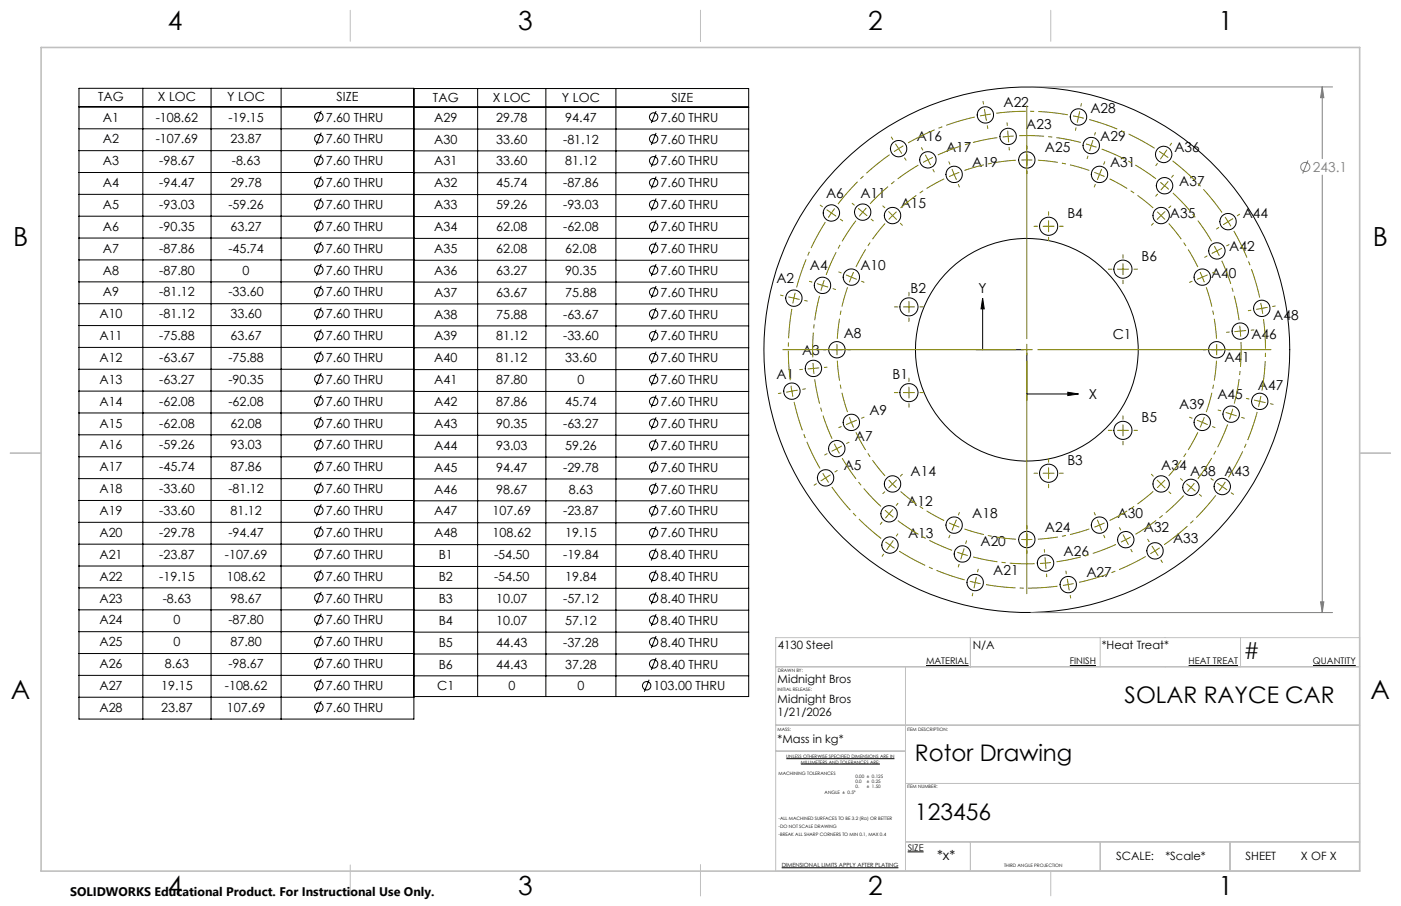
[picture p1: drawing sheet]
<svg xmlns="http://www.w3.org/2000/svg" width="432mm" height="279mm" viewBox="0 0 432 279" stroke-linecap="round" stroke-linejoin="round" font-family="sans-serif">
<g fill="none" stroke="#000" stroke-width=".31">
<path d="M24.3 27.2h103.3v194.6h-103.3zM24.3 32.9h103.3M24.3 39.7l206.5 .1M44 27.2v194.6M65.1 27.2v194.6M86.6 27.2v194.6M99 34.2l-1.5 3.7M127.6 27.3h103.2v187.5h-103.2M127.6 33h103.2M147.2 27.3v187.5M168.2 27.3v187.5M189.8 27.3v187.5"/>
<path d="M202.2 34.3l-1.5 3.6M24.3 46.5h103.3M24.3 53.2h103.3M24.3 59.9h103.3M99 40.9l-1.5 3.7M99 47.7l-1.5 3.7M99 54.4l-1.5 3.7M127.6 46.5h103.2M127.6 53.3h103.2M202.2 41l-1.5 3.7M202.2 47.7l-1.5 3.7M202.2 54.5l-1.5 3.7"/>
<path d="M24.3 66.7h103.3M24.3 73.4h103.3M99 61.1l-1.5 3.7M99 67.9l-1.5 3.7M99 74.6l-1.5 3.7M127.6 60h103.2M127.6 66.8h103.2M127.6 73.5h103.2M202.2 61.2l-1.5 3.7M202.2 68l-1.5 3.7M202.2 74.7l-1.5 3.7M24.3 80.2h103.3"/>
<path d="M24.3 86.9h103.3M24.3 93.7h206.5M99 81.4l-1.5 3.7M99 88.1l-1.5 3.7M99 94.9l-1.5 3.7M127.6 80.3h103.2M127.6 87h103.2M202.2 81.5l-1.5 3.7M202.2 88.2l-1.5 3.7M202.2 95l-1.5 3.6M302.9 91.9l.5 3.3h-1zM302.9 95.2v12.6"/>
<path d="M24.3 100.4h103.3M24.3 107.1h103.3M24.3 113.9h103.3M99 101.6l-1.5 3.7M99 108.3l-1.5 3.7M99 115.1l-1.5 3.7M127.6 100.5h103.2M127.6 107.2h103.2M127.6 114h103.2M202.2 101.7l-1.5 3.7M202.2 108.4l-1.5 3.7M202.2 115.2l-1.5 3.7"/>
<path d="M300.8 107.8h14.7M316.5 108.9v14.6M24.3 120.6h103.3M24.3 127.4h103.3M24.3 134.1h103.3M99 121.8l-1.5 3.7M99 128.6l-1.5 3.7M99 135.3l-1.5 3.7M127.6 120.7h103.2M127.6 127.5h103.2M127.6 134.2h103.2M202.2 121.9l-1.5 3.7"/>
<path d="M202.2 128.7l-1.5 3.7M202.2 135.4l-1.5 3.7M316.5 121.5h12.6M329.1 121l3.3 .5-3.3 .5zM24.3 140.9h103.3M24.3 147.6h103.3M24.3 154.3h103.3M99 142.1l-1.5 3.7M99 148.8l-1.5 3.7M99 155.5l-1.5 3.7M127.6 141h103.2M127.6 147.7h103.2"/>
<path d="M127.6 154.4h103.2M202.2 142.2l-1.5 3.7M202.2 148.9l-1.5 3.7M202.2 155.7l-1.5 3.6M24.3 161.1h103.3M24.3 167.8h103.3M24.3 174.6h103.3M99 162.3l-1.5 3.7M99 169l-1.5 3.7M99 175.8l-1.5 3.7M127.6 161.2h103.2M127.6 168h103.2"/>
<path d="M127.6 174.7h103.2M202.2 162.4l-1.5 3.7M202.2 169.2l-1.5 3.7M202.2 175.9l-1.5 3.7M24.3 181.3h103.3M24.3 188.1h103.3M24.3 194.8h103.3M99 182.5l-1.5 3.7M99 189.3l-1.5 3.7M99 196l-1.5 3.7M127.6 181.4h103.2M127.6 188.2h103.2"/>
<path d="M127.6 194.9h103.2M202.2 182.6l-1.5 3.7M202.2 189.4l-1.5 3.7M202.2 196.1l-1.5 3.7M24.3 201.5h103.3M24.3 208.3h103.3M24.3 215h103.3M99 202.7l-1.5 3.7M99 209.5l-1.5 3.7M99 216.2l-1.5 3.7M127.6 201.7h103.2M127.6 208.4h103.2"/>
<path d="M200.1 209.6l-1.5 3.7M202.2 202.9l-1.5 3.7M285.4 205.2h13.1M329.7 205.2h8.1M366.3 205.2h15.3M404.7 205.2h13.2M242.3 234h33.4M246.8 235.6h24.4M240.9 267.6h36M279.8 262.7h4.9"/>
<circle cx="98.3" cy="36" r="1.29"/>
<circle cx="201.5" cy="36.1" r="1.29"/>
<circle cx="303.7" cy="35.4" r="2.54"/>
<circle cx="332.4" cy="36.1" r="2.54"/>
<circle cx="98.3" cy="56.2" r="1.29"/>
<circle cx="98.3" cy="49.5" r="1.29"/>
<circle cx="98.3" cy="42.8" r="1.29"/>
<circle cx="201.4" cy="56.3" r="1.3"/>
<circle cx="201.5" cy="42.8" r="1.29"/>
<circle cx="201.5" cy="49.6" r="1.29"/>
<circle cx="277" cy="45.9" r="2.54"/>
<circle cx="286" cy="49.3" r="2.54"/>
<circle cx="294.1" cy="53.8" r="2.54"/>
<circle cx="310.7" cy="42.1" r="2.54"/>
<circle cx="316.5" cy="49.3" r="2.55"/>
<circle cx="336.3" cy="44.9" r="2.55"/>
<circle cx="338.9" cy="53.8" r="2.54"/>
<circle cx="358.7" cy="47.6" r="2.52"/>
<circle cx="358.9" cy="57.3" r="2.54"/>
<circle cx="98.3" cy="63" r="1.3"/>
<circle cx="98.3" cy="69.7" r="1.3"/>
<circle cx="98.3" cy="76.5" r="1.29"/>
<circle cx="201.5" cy="69.8" r="1.29"/>
<circle cx="201.5" cy="63.1" r="1.29"/>
<circle cx="201.5" cy="76.6" r="1.29"/>
<circle cx="256.2" cy="65.7" r="2.52"/>
<circle cx="265.9" cy="65.4" r="2.55"/>
<circle cx="275.1" cy="66.5" r="2.54"/>
<circle cx="323.2" cy="69.8" r="2.8"/>
<circle cx="357.9" cy="66.5" r="2.53"/>
<circle cx="375.1" cy="77.4" r="2.53"/>
<circle cx="378.5" cy="68.4" r="2.54"/>
<circle cx="98.3" cy="83.2" r="1.29"/>
<circle cx="98.3" cy="96.7" r="1.29"/>
<circle cx="98.3" cy="90" r="1.29"/>
<circle cx="201.4" cy="83.3" r="1.3"/>
<circle cx="201.5" cy="96.8" r="1.29"/>
<circle cx="201.5" cy="90.1" r="1.29"/>
<circle cx="244.7" cy="91.9" r="2.55"/>
<circle cx="253.5" cy="88" r="2.54"/>
<circle cx="262.4" cy="85.5" r="2.54"/>
<circle cx="280.2" cy="94.6" r="2.8"/>
<circle cx="346.1" cy="83" r="2.8"/>
<circle cx="370.6" cy="85.5" r="2.54"/>
<circle cx="388.9" cy="95.1" r="2.53"/>
<circle cx="98.3" cy="116.9" r="1.3"/>
<circle cx="98.3" cy="103.4" r="1.29"/>
<circle cx="98.3" cy="110.2" r="1.29"/>
<circle cx="201.4" cy="117" r="1.3"/>
<circle cx="201.5" cy="110.3" r="1.29"/>
<circle cx="201.5" cy="103.5" r="1.29"/>
<circle cx="250.7" cy="113.6" r="2.52"/>
<circle cx="257.9" cy="107.9" r="2.53"/>
<circle cx="316.5" cy="107.9" r="34.3"/>
<circle cx="316.5" cy="107.9" r="81"/>
<circle cx="375" cy="107.9" r="2.52"/>
<circle cx="382.3" cy="102.1" r="2.54"/>
<circle cx="98.3" cy="123.7" r="1.29"/>
<circle cx="98.3" cy="130.4" r="1.29"/>
<circle cx="98.3" cy="137.2" r="1.29"/>
<circle cx="201.5" cy="137.3" r="1.29"/>
<circle cx="201.5" cy="123.8" r="1.29"/>
<circle cx="201.5" cy="130.5" r="1.29"/>
<circle cx="244.1" cy="120.6" r="2.53"/>
<circle cx="257.9" cy="138.4" r="2.53"/>
<circle cx="262.4" cy="130.3" r="2.55"/>
<circle cx="280.2" cy="121.1" r="2.8"/>
<circle cx="346.1" cy="132.7" r="2.8"/>
<circle cx="370.6" cy="130.3" r="2.55"/>
<circle cx="379.5" cy="127.7" r="2.55"/>
<circle cx="388.3" cy="123.8" r="2.54"/>
<circle cx="98.3" cy="157.4" r="1.29"/>
<circle cx="98.3" cy="150.6" r="1.29"/>
<circle cx="98.3" cy="143.9" r="1.29"/>
<circle cx="201.4" cy="144" r="1.3"/>
<circle cx="201.5" cy="157.5" r="1.29"/>
<circle cx="201.5" cy="150.8" r="1.29"/>
<circle cx="254.5" cy="147.4" r="2.55"/>
<circle cx="274" cy="158.4" r="2.55"/>
<circle cx="275.1" cy="149.3" r="2.53"/>
<circle cx="323.2" cy="145.9" r="2.8"/>
<circle cx="357.9" cy="149.3" r="2.52"/>
<circle cx="367.1" cy="150.3" r="2.54"/>
<circle cx="376.7" cy="150" r="2.52"/>
<circle cx="98.3" cy="164.1" r="1.3"/>
<circle cx="98.3" cy="170.9" r="1.29"/>
<circle cx="98.3" cy="177.6" r="1.29"/>
<circle cx="201.4" cy="177.7" r="1.3"/>
<circle cx="201.5" cy="164.3" r="1.29"/>
<circle cx="201.5" cy="171" r="1.29"/>
<circle cx="274.3" cy="168.1" r="2.52"/>
<circle cx="294.1" cy="161.9" r="2.55"/>
<circle cx="296.6" cy="170.8" r="2.54"/>
<circle cx="300.6" cy="179.7" r="2.54"/>
<circle cx="316.5" cy="166.4" r="2.54"/>
<circle cx="322.2" cy="173.6" r="2.55"/>
<circle cx="338.9" cy="161.9" r="2.55"/>
<circle cx="347" cy="166.4" r="2.52"/>
<circle cx="356" cy="169.9" r="2.55"/>
<circle cx="98.3" cy="184.4" r="1.29"/>
<circle cx="98.3" cy="191.1" r="1.29"/>
<circle cx="98.3" cy="197.8" r="1.29"/>
<circle cx="201.5" cy="191.2" r="1.29"/>
<circle cx="201.5" cy="184.5" r="1.29"/>
<circle cx="201.5" cy="198" r="1.29"/>
<circle cx="329.3" cy="180.3" r="2.55"/>
<circle cx="98.3" cy="218.1" r="1.3"/>
<circle cx="98.3" cy="211.3" r="1.3"/>
<circle cx="98.3" cy="204.6" r="1.29"/>
<circle cx="199.3" cy="211.5" r="1.3"/>
<circle cx="201.5" cy="204.7" r="1.29"/>
</g>
<g fill="none" stroke="#808080" stroke-width=".31">
<path d="M317.7 26.8h93M407.5 26.8l.5 3.3h-1zM407.5 26.8v22.1M403.1 49.5l-1.6 4M407.5 54v134.9M317.7 188.9h93M407 185.6h1l-.5 3.3z"/>
<circle cx="402.3" cy="51.5" r="1.41"/>
</g>
<g fill="none" stroke="#808000" stroke-width=".31" stroke-dasharray="15.2 1.3 1.3 1.3" stroke-dashoffset="9" stroke-linecap="butt">
<path d="M291 55.2l-7 4-6.4 4.9M313.1 49.4l-8 1-7.8 2.2M335.7 52.6l-7.8-2.2-8-1M272.8 68.9l-5 6.4-4 7.1M355.4 64.1l-6.4-4.9-7-4M261.2 88.6l-2.1 7.8-1 8.1M369.2 82.4l-4-7.1-5-6.4M258.1 111.2l1 8.1 2.1 7.8M374.9 104.5l-1-8.1-2.1-7.8M263.8 133.3l4 7.1 5 6.4M371.8 127.1l2.1-7.8 1-8.1M277.6 151.6l6.4 4.9 7 4"/>
<path d="M360.2 146.8l5-6.4 4-7.1M297.3 163.1l7.8 2.2 8 1M319.9 166.3l8-1 7.8-2.2M342 160.5l7-4 6.4-4.9"/>
</g>
<g fill="none" stroke="#808000" stroke-width=".31" stroke-dasharray="15.2 1.3 1.3 1.3" stroke-dashoffset="7.6" stroke-linecap="butt">
<path d="M283 50.9a66 66 0 0 0-14.8 12M307.4 42.4a66 66 0 0 0-18.3 5.4M333.1 43.9a66 66 0 0 0-19-2M356.3 55.2a66 66 0 0 0-16.7-9.2M263.8 68a66 66 0 0 0-9.2 16.8M373.4 74.4a66 66 0 0 0-11.9-14.9M252.6 91.2a66 66 0 0 0-2.1 19M381.9 98.7a66 66 0 0 0-5.3-18.3M251.1 117a66 66 0 0 0 5.3 18.3M380.4 124.4a66 66 0 0 0 2.1-18.9M259.6 141.3a66 66 0 0 0 11.9 14.9M369.2 147.6a66 66 0 0 0 9.2-16.7"/>
<path d="M276.7 160.5a66 66 0 0 0 16.7 9.2M299.9 171.8a66 66 0 0 0 19 2M325.6 173.2a66 66 0 0 0 18.3-5.3M350 164.8a66 66 0 0 0 14.8-12"/>
</g>
<g fill="none" stroke="#808000" stroke-width=".31" stroke-dasharray="15.2 1.3 1.3 1.3" stroke-dashoffset="6.1" stroke-linecap="butt">
<path d="M300.4 36.1a73.5 73.5 0 0 0-20.5 8M329.1 35.4a73.5 73.5 0 0 0-22-.5M274.2 47.7a73.5 73.5 0 0 0-15.9 15.2M355.9 45.7a73.5 73.5 0 0 0-20.2-8.8M254.4 68.5a73.5 73.5 0 0 0-8.9 20.1M376.6 65.5a73.5 73.5 0 0 0-15.2-15.9M244.1 95.3a73.5 73.5 0 0 0-.5 22M388.3 91.8a73.5 73.5 0 0 0-8-20.6M244.7 123.9a73.5 73.5 0 0 0 8 20.6M388.9 120.4a73.5 73.5 0 0 0 .5-22M256.4 150.2a73.5 73.5 0 0 0 15.2 15.9M378.6 147.2a73.5 73.5 0 0 0 8.9-20.2"/>
<path d="M277.1 170a73.5 73.5 0 0 0 20.2 8.8M332.6 179.6a73.5 73.5 0 0 0 20.5-8M358.8 168a73.5 73.5 0 0 0 15.9-15.3M303.9 180.3a73.5 73.5 0 0 0 22 .5"/>
</g>
<g fill="none" stroke="#808000" stroke-width=".31">
<path d="M303 31.3l.1 .8M303.4 33.8l.3 1.7M303.7 35.5l-1.7 .3M303.7 35.5l.3 1.6M304.3 38.8l.1 .8M305.4 35.2l-1.7 .3M310.4 37.9v.8M316.5 32.6v71.9M330.7 35.7l1.7 .4M331.6 39.4l-.1 .8M332.4 36.1l1.6 .3M332.4 36.1l-.4 1.6"/>
<path d="M332.8 34.4l-.4 1.7M333.3 32l-.2 .8M274.7 42.3l.5 .7M276 44.4l1 1.5M277 45.9l-1.4 .9M277 45.9l.9 1.4M278.4 44.9l-1.4 1M278.8 48.7l.5 .7M284 45.5l.4 .8M285.2 47.8l.8 1.5M286 49.3l-1.5 .8M286 49.3l.8 1.5"/>
<path d="M287.5 48.5l-1.5 .8M287.5 52.3l.4 .7M292.5 49.9l.3 .8M293.4 52.2l.7 1.6M294.1 53.8l-1.6 .7M294.1 53.8l.6 1.6M295.4 56.9l.3 .8M295.7 53.2l-1.6 .6M310.6 40.4l.3 3.4M311 45.4l.1 .9M312.4 41.9l-3.4 .4M314.8 49.4h3.4"/>
<path d="M334.7 44.4l1.6 .5M335.3 48.1l-.2 .8M336.3 44.9l1.7 .5M336.3 44.9l-.5 1.6M336.8 43.3l-.5 1.6M337.3 53.2l1.6 .6M337.6 56.9l-.3 .8M337.6 40.9l-.2 .8M338.9 53.8l1.5 .7M338.9 53.8l-.7 1.6M339.5 52.2l-.6 1.6M340.5 49.9l-.3 .8"/>
<path d="M356.7 50.4l-.5 .7M356.8 59.9l-.6 .6M357.3 46.7l1.4 .9M357.6 56.2l1.3 1.1M358.7 47.6l1.3 1M358.7 47.6l-1 1.4M358.9 57.3l1.3 1.1M358.9 57.3l-1.1 1.3M359.6 46.2l-.9 1.4M360 56l-1.1 1.3M361.1 44.2l-.5 .6M361.6 54l-.5 .7"/>
<path d="M252.8 63.3l.7 .4M254.8 64.7l1.5 1M256.3 65.7l-1 1.4M256.3 65.7l1.3 .9M257.2 64.3l-.9 1.4M259 67.6l.7 .5M262.6 62.7l.7 .6M264.6 64.3l2.6 2.2M267 64.1l-2.2 2.6M268.5 67.6l.6 .5M272.1 63.5l.6 .6M273.9 65.3l2.4 2.4"/>
<path d="M276.3 65.3l-2.4 2.4M277.5 68.9l.6 .6M318.7 69.8h1.1M321.5 69.8h3.4M323.2 65.3v1.1M323.2 68.1v3.4M323.2 73.2v1.1M326.6 69.8h1.1M346.1 78.5v1.1M355.5 68.9l-.6 .6M356.7 65.3l2.4 2.4M359.1 65.3l-2.4 2.4"/>
<path d="M360.9 63.5l-.6 .6M372 79l-.7 .3M374.3 75.9l.7 1.5M375 77.4l.8 1.5M375 77.4l-1.4 .7M375.6 70.2l-.7 .4M376.6 76.6l-1.6 .8M377.6 66.9l.9 1.5M378.5 68.4l.9 1.4M378.5 68.4l-1.4 .9M378.8 75.4l-.7 .4M379.9 67.5l-1.4 .9"/>
<path d="M382.1 66.1l-.7 .4M240.6 91l.8 .2M243 91.6l1.7 .3M244.7 91.9l-.4 1.7M244.7 91.9l1.6 .4M245.1 90.3l-.4 1.6M248 92.7l.8 .2M249.5 86.7l.8 .3M251.9 87.5l1.6 .5M253.5 88l-.5 1.6M253.5 88l1.6 .5M254 86.4l-.5 1.6"/>
<path d="M256.8 89l.7 .3M258.5 83.9l.8 .3M260.8 84.8l1.6 .7M262.4 85.5l-.6 1.5M262.4 85.5l1.6 .6M263.1 83.9l-.7 1.6M265.5 86.7l.8 .4M275.7 94.7h1.1M278.4 94.7h3.4M280.1 90.1v1.2M280.1 93v3.3M280.1 98v1.1"/>
<path d="M283.5 94.7h1.2M341.6 83h1.1M344.4 83h3.4M346.1 81.3v3.4M346.1 86.4v1.1M349.5 83h1.1M367.4 86.7l-.8 .4M369.9 83.9l.7 1.6M370.6 85.5l.6 1.5M370.6 85.5l-1.6 .6M372.1 84.8l-1.5 .7M374.5 83.9l-.8 .3"/>
<path d="M385.6 95.7l-.9 .1M388.6 93.4l.3 1.7M388.9 95.1l.3 1.7M388.9 95.1l-1.7 .3M390.6 94.8l-1.7 .3M393.1 94.4l-.9 .1M241.3 107.8h71.8M243.8 119l.3 1.6M247.3 113.9l-.8 .1M248.2 119.9l-.8 .2M250.6 111.9l.1 1.7M250.7 113.6l.2 1.7"/>
<path d="M250.7 113.6l-1.7 .2M252.4 113.5l-1.7 .1M254.9 113.2l-.8 .1M258 106.2v3.3M280.1 116.6v1.1M280.1 119.4v3.4M314.8 107.8h3.4M316.5 106.2v3.3M316.5 111.2v71.9M319.9 107.8h71.8M375 106.2v3.3M378.9 102.4l-.9 .1"/>
<path d="M382.1 100.4l.2 1.7M382.3 102.1l.1 1.7M382.3 102.1l-1.7 .2M384 102l-1.7 .1M386.5 101.7l-.9 .1M240.7 121.2l-.8 .2M244.1 120.6l.3 1.7M244.1 120.6l-1.7 .3M245.7 120.3l-1.6 .3M254.9 139.9l-.7 .4M257.1 136.8l.8 1.6M257.9 138.4l.8 1.4"/>
<path d="M257.9 138.4l-1.5 .7M259.3 131.6l-.8 .3M259.4 137.6l-1.5 .8M261.7 136.4l-.8 .4M261.8 128.7l.6 1.5M262.4 130.2l.7 1.6M262.4 130.2l-1.6 .7M264 129.6l-1.6 .6M266.3 128.7l-.8 .3M275.7 121.1h1.1M278.4 121.1h3.4M280.1 124.5v1.1"/>
<path d="M283.5 121.1h1.2M341.6 132.7h1.1M344.4 132.7h3.4M346.1 128.2v1.1M346.1 131v3.4M346.1 136.1v1.1M349.5 132.7h1.1M366.6 128.7l.8 .3M369 129.6l1.6 .6M370.6 130.2l-.7 1.6M370.6 130.2l1.5 .7M371.2 128.7l-.6 1.5"/>
<path d="M373.7 131.6l.8 .3M375.4 126.4l.8 .3M377.9 127.2l1.5 .5M379.4 127.7l-.5 1.6M379.4 127.7l1.7 .5M379.9 126.1l-.5 1.6M382.7 128.7l.8 .3M384.1 122.9l.9 .1M386.6 123.4l1.7 .4M388.3 123.8l-.4 1.6M388.3 123.8l1.6 .3M388.6 122.1l-.3 1.7"/>
<path d="M391.6 124.5l.8 .2M251.6 149.2l-.7 .4M253.6 145.9l.9 1.5M254.5 147.4l.9 1.4M254.5 147.4l-1.5 .9M255.9 146.5l-1.4 .9M258 145.1l-.7 .5M272.7 151.7l-.6 .5M272.8 157.3l1.2 1.1M273.9 148l2.4 2.4M274 158.4l1.3 1.1M274 158.4l-1.1 1.3"/>
<path d="M275.1 157.2l-1.1 1.2M276.3 148.1l-2.4 2.4M276.8 155.2l-.6 .7M278.1 146.3l-.6 .6M295.7 158l-.3 .8M318.7 145.9h1.1M321.5 145.9h3.4M323.2 141.5v1.1M323.2 144.3v3.3M323.2 149.3v1.1M326.6 145.9h1.1M337.3 158l.3 .8"/>
<path d="M354.9 146.3l.6 .6M356.7 148.1l2.4 2.4M359.1 148l-2.4 2.4M360.3 151.7l.6 .5M363.8 147.6l.7 .5M365.8 149.2l2.6 2.2M368.1 149l-2.1 2.6M369.7 152.5l.6 .5M373.2 147.6l.7 .5M375.3 149.1l1.4 .9M376.7 150l-1 1.4M376.7 150l1.4 1"/>
<path d="M377.7 148.6l-1 1.4M379.5 152l.7 .5M271.9 161l-.6 .7M272.3 170.9l-.4 .7M272.9 167.1l1.4 1M274.3 168.1l1.4 1M274.3 168.1l-1 1.4M275.3 166.7l-1 1.4M276.7 164.6l-.4 .7M292.5 161.3l1.6 .6M292.8 165.1l-.3 .7M294.1 161.9l1.6 .7"/>
<path d="M294.1 161.9l-.7 1.6M294.7 160.4l-.6 1.5M295 170.3l1.6 .6M295.6 174.1l-.3 .8M296.6 170.9l1.6 .4M296.6 170.9l-.5 1.5M297.1 169.2l-.5 1.7M297.9 166.8l-.3 .8M298.9 179.3l1.7 .3M300.6 179.6l1.6 .4M300.6 179.6l-.4 1.7M300.9 178l-.3 1.6"/>
<path d="M301.5 175.5l-.2 .9M314.8 166.4h3.4M321.9 169.4v.9M322.1 171.9l.3 3.4M322.5 177l.1 .9M323.9 173.5l-3.4 .3M328.5 176.1l.1 .9M329 178.6l.5 3.4M330.9 180l-3.3 .6M338.2 160.4l.7 1.5M338.9 161.9l-1.6 .7M338.9 161.9l.6 1.6"/>
<path d="M340.2 165.1l.3 .7M340.4 161.3l-1.5 .6M345 162.7l.4 .7M346.2 164.9l.8 1.5M347 166.4l-1.5 .8M347 166.4l.8 1.5M348.5 165.6l-1.5 .8M348.5 169.4l.4 .8M353.7 166.3l.5 .7M355.1 168.5l.9 1.4M356 169.9l-1.5 .9M356 169.9l.9 1.4"/>
<path d="M357.4 168.9l-1.4 1M357.8 172.7l.4 .8M299.8 183l-.2 .8M329.8 183.6l.2 .8"/>
</g>
<g fill="none" stroke="#c0c0c0" stroke-width=".31">
<path d="M107.9 3.2v9.5M215.9 3.2v9.5M323.8 3.2v9.5M3.1 139.7h9.6M419.1 139.7h9.5M239.1 196.6h180v72h-180zM299.1 196.6v9M339.1 196.6v9M382.3 196.6v9M239.1 205.6h180M279.1 205.6v63M239.1 223.6h180"/>
<path d="M239.1 231.6h40M279.1 241.6h140M279.1 259.6h140M299.1 259.6v9M339.1 259.6v9M379.1 259.6v9M107.9 266.7v9.6M215.9 266.7v9.6M323.8 268.6v7.7"/>
</g>
<path d="M12.7 14.6h406.4v254h-406.4z" fill="none" stroke="#c0c0c0" stroke-width=".5"/>
<path d="M329.1 121l3.3 .5-3.3 .5zM302.9 91.9l.5 3.3h-1z" fill="#000"/>
<path d="M407.5 26.8l.5 3.3h-1zM407 185.6h1l-.5 3.3z" fill="#808080"/>
<g font-size="8.1">
<text x="51.7" y="9.3">4</text>
<text x="159.7" y="9.3">3</text>
<text x="267.6" y="9.3">2</text>
<text x="375.6" y="9.3">1</text>
<text x="4" y="76">B</text>
<text x="423.1" y="76">B</text>
<text x="3.3" y="215.7">A</text>
<text x="422.4" y="215.7">A</text>
<text x="51.7" y="276">4</text>
<text x="159.7" y="276">3</text>
<text x="267.6" y="276">2</text>
<text x="375.6" y="276">1</text>
</g>
<g font-size="7.1">
<text x="383.2" y="203.1">#</text>
<text x="346.6" y="216.8">SOLAR RAYCE CAR</text>
<text x="282" y="234.7">Rotor Drawing</text>
<text x="282" y="252.9">123456</text>
</g>
<g font-size="4.2">
<text x="309.3" y="33.1">A22</text>
<text x="336.1" y="34.9">A28</text>
<text x="316.3" y="39.8">A23</text>
<text x="282.6" y="43.5">A16</text>
<text x="291.6" y="47">A17</text>
<text x="322.1" y="47">A25</text>
<text x="339.1" y="43.5">A29</text>
<text x="362" y="47">A36</text>
<text x="299.7" y="51.5">A19</text>
<text x="342.2" y="51.5">A31</text>
<text x="363.5" y="57.4">A37</text>
<text x="254.6" y="61.1">A6</text>
<text x="265.2" y="61.1">A11</text>
<text x="277.6" y="64.1">A15</text>
<text x="329" y="67.3">B4</text>
<text x="360.6" y="67.3">A35</text>
<text x="383.1" y="67.3">A44</text>
<text x="378.9" y="77.3">A42</text>
<text x="249.6" y="83.1">A4</text>
<text x="265.2" y="83.1">A10</text>
<text x="351.9" y="80.5">B6</text>
<text x="239.3" y="87.3">A2</text>
<text x="373.3" y="85.8">A40</text>
<text x="280.7" y="90.5">B2</text>
<text x="301.6" y="90.3">Y</text>
<text x="392.4" y="98.8">A48</text>
<text x="260" y="104.2">A8</text>
<text x="342.9" y="104.5">C1</text>
<text x="385.7" y="104.5">A46</text>
<text x="247.2" y="109.4">A3</text>
<text x="377.4" y="111.7">A41</text>
<text x="239.3" y="116.8">A1</text>
<text x="275.1" y="116.8">B1</text>
<text x="335.6" y="123.1">X</text>
<text x="375.2" y="123.1">A45</text>
<text x="387.7" y="120.3">A47</text>
<text x="268" y="127.9">A9</text>
<text x="351.9" y="130.2">B5</text>
<text x="363.5" y="126">A39</text>
<text x="263.5" y="136">A7</text>
<text x="329" y="143.4">B3</text>
<text x="260" y="145">A5</text>
<text x="280.7" y="146.9">A14</text>
<text x="357.9" y="145">A34</text>
<text x="366.8" y="146.9">A38 A43</text>
<text x="279.6" y="156.1">A12</text>
<text x="299.7" y="159.6">A18</text>
<text x="344.5" y="159.6">A30</text>
<text x="279.9" y="165.8">A13</text>
<text x="322.1" y="164.1">A24</text>
<text x="352.6" y="164.1">A32</text>
<text x="361.6" y="167.6">A33</text>
<text x="302.2" y="168.5">A20</text>
<text x="327.8" y="171.3">A26</text>
<text x="306.1" y="177.3">A21</text>
<text x="334.8" y="178">A27</text>
<text x="288.8" y="265.1">*x*</text>
</g>
<text font-size="4.2" fill="#808080" x="404.6" y="53">243.1</text>
<g font-size="3.9">
<text x="30.3" y="31.2">TAG</text>
<text x="48.7" y="31.2">X LOC</text>
<text x="70" y="31.2">Y LOC</text>
<text x="103.7" y="31.2">SIZE</text>
<text x="133.5" y="31.3">TAG</text>
<text x="151.9" y="31.3">X LOC</text>
<text x="173.2" y="31.3">Y LOC</text>
<text x="206.9" y="31.3">SIZE</text>
<text x="31.7" y="37.5">A1</text>
<text x="48" y="37.5">-108.62</text>
<text x="70.4" y="37.5">-19.15</text>
<text x="100.4" y="37.5">7.60 THRU</text>
<text x="133.8" y="37.5">A29</text>
<text x="152.9" y="37.5">29.78</text>
<text x="174.2" y="37.5">94.47</text>
<text x="203.6" y="37.5">7.60 THRU</text>
<text x="31.7" y="44.2">A2</text>
<text x="48" y="44.2">-107.69</text>
<text x="71" y="44.2">23.87</text>
<text x="100.4" y="44.2">7.60 THRU</text>
<text x="133.8" y="44.3">A30</text>
<text x="152.9" y="44.3">33.60</text>
<text x="173.6" y="44.3">-81.12</text>
<text x="203.6" y="44.3">7.60 THRU</text>
<text x="31.7" y="51">A3</text>
<text x="49.1" y="51">-98.67</text>
<text x="71.5" y="51">-8.63</text>
<text x="100.4" y="51">7.60 THRU</text>
<text x="133.8" y="51">A31</text>
<text x="152.9" y="51">33.60</text>
<text x="174.2" y="51">81.12</text>
<text x="203.6" y="51">7.60 THRU</text>
<text x="31.7" y="57.7">A4</text>
<text x="49.1" y="57.7">-94.47</text>
<text x="71" y="57.7">29.78</text>
<text x="100.4" y="57.7">7.60 THRU</text>
<text x="133.8" y="57.8">A32</text>
<text x="152.9" y="57.8">45.74</text>
<text x="173.6" y="57.8">-87.86</text>
<text x="203.6" y="57.8">7.60 THRU</text>
<text x="31.7" y="64.4">A5</text>
<text x="49.1" y="64.4">-93.03</text>
<text x="70.4" y="64.4">-59.26</text>
<text x="100.4" y="64.4">7.60 THRU</text>
<text x="133.8" y="64.5">A33</text>
<text x="152.9" y="64.5">59.26</text>
<text x="173.6" y="64.5">-93.03</text>
<text x="203.6" y="64.5">7.60 THRU</text>
<text x="31.7" y="71.2">A6</text>
<text x="49.1" y="71.2">-90.35</text>
<text x="71" y="71.2">63.27</text>
<text x="100.4" y="71.2">7.60 THRU</text>
<text x="133.8" y="71.3">A34</text>
<text x="152.9" y="71.3">62.08</text>
<text x="173.6" y="71.3">-62.08</text>
<text x="203.6" y="71.3">7.60 THRU</text>
<text x="31.7" y="77.9">A7</text>
<text x="49.1" y="77.9">-87.86</text>
<text x="70.4" y="77.9">-45.74</text>
<text x="100.4" y="77.9">7.60 THRU</text>
<text x="133.8" y="78">A35</text>
<text x="152.9" y="78">62.08</text>
<text x="174.2" y="78">62.08</text>
<text x="203.6" y="78">7.60 THRU</text>
<text x="31.7" y="84.7">A8</text>
<text x="49.1" y="84.7">-87.80</text>
<text x="74.8" y="84.7">0</text>
<text x="100.4" y="84.7">7.60 THRU</text>
<text x="133.8" y="84.8">A36</text>
<text x="152.9" y="84.8">63.27</text>
<text x="174.2" y="84.8">90.35</text>
<text x="203.6" y="84.8">7.60 THRU</text>
<text x="31.7" y="91.4">A9</text>
<text x="49.1" y="91.4">-81.12</text>
<text x="70.4" y="91.4">-33.60</text>
<text x="100.4" y="91.4">7.60 THRU</text>
<text x="133.8" y="91.5">A37</text>
<text x="152.9" y="91.5">63.67</text>
<text x="174.2" y="91.5">75.88</text>
<text x="203.6" y="91.5">7.60 THRU</text>
<text x="30.6" y="98.2">A10</text>
<text x="49.1" y="98.2">-81.12</text>
<text x="71" y="98.2">33.60</text>
<text x="100.4" y="98.2">7.60 THRU</text>
<text x="133.8" y="98.3">A38</text>
<text x="152.9" y="98.3">75.88</text>
<text x="173.6" y="98.3">-63.67</text>
<text x="203.6" y="98.3">7.60 THRU</text>
<text x="30.6" y="104.9">A11</text>
<text x="49.1" y="104.9">-75.88</text>
<text x="71" y="104.9">63.67</text>
<text x="100.4" y="104.9">7.60 THRU</text>
<text x="133.8" y="105">A39</text>
<text x="152.9" y="105">81.12</text>
<text x="173.6" y="105">-33.60</text>
<text x="203.6" y="105">7.60 THRU</text>
<text x="30.6" y="111.6">A12</text>
<text x="49.1" y="111.6">-63.67</text>
<text x="70.4" y="111.6">-75.88</text>
<text x="100.4" y="111.6">7.60 THRU</text>
<text x="133.8" y="111.7">A40</text>
<text x="152.9" y="111.7">81.12</text>
<text x="174.2" y="111.7">33.60</text>
<text x="203.6" y="111.7">7.60 THRU</text>
<text x="30.6" y="118.4">A13</text>
<text x="49.1" y="118.4">-63.27</text>
<text x="70.4" y="118.4">-90.35</text>
<text x="100.4" y="118.4">7.60 THRU</text>
<text x="133.8" y="118.5">A41</text>
<text x="152.9" y="118.5">87.80</text>
<text x="178" y="118.5">0</text>
<text x="203.6" y="118.5">7.60 THRU</text>
<text x="30.6" y="125.1">A14</text>
<text x="49.1" y="125.1">-62.08</text>
<text x="70.4" y="125.1">-62.08</text>
<text x="100.4" y="125.1">7.60 THRU</text>
<text x="133.8" y="125.2">A42</text>
<text x="152.9" y="125.2">87.86</text>
<text x="174.2" y="125.2">45.74</text>
<text x="203.6" y="125.2">7.60 THRU</text>
<text x="30.6" y="131.9">A15</text>
<text x="49.1" y="131.9">-62.08</text>
<text x="71" y="131.9">62.08</text>
<text x="100.4" y="131.9">7.60 THRU</text>
<text x="133.8" y="132">A43</text>
<text x="152.9" y="132">90.35</text>
<text x="173.6" y="132">-63.27</text>
<text x="203.6" y="132">7.60 THRU</text>
<text x="30.6" y="138.6">A16</text>
<text x="49.1" y="138.6">-59.26</text>
<text x="71" y="138.6">93.03</text>
<text x="100.4" y="138.6">7.60 THRU</text>
<text x="133.8" y="138.7">A44</text>
<text x="152.9" y="138.7">93.03</text>
<text x="174.2" y="138.7">59.26</text>
<text x="203.6" y="138.7">7.60 THRU</text>
<text x="30.6" y="145.4">A17</text>
<text x="49.1" y="145.4">-45.74</text>
<text x="71" y="145.4">87.86</text>
<text x="100.4" y="145.4">7.60 THRU</text>
<text x="133.8" y="145.5">A45</text>
<text x="152.9" y="145.5">94.47</text>
<text x="173.6" y="145.5">-29.78</text>
<text x="203.6" y="145.5">7.60 THRU</text>
<text x="30.6" y="152.1">A18</text>
<text x="49.1" y="152.1">-33.60</text>
<text x="70.4" y="152.1">-81.12</text>
<text x="100.4" y="152.1">7.60 THRU</text>
<text x="133.8" y="152.2">A46</text>
<text x="152.9" y="152.2">98.67</text>
<text x="175.3" y="152.2">8.63</text>
<text x="203.6" y="152.2">7.60 THRU</text>
<text x="30.6" y="158.8">A19</text>
<text x="49.1" y="158.8">-33.60</text>
<text x="71" y="158.8">81.12</text>
<text x="100.4" y="158.8">7.60 THRU</text>
<text x="133.8" y="159">A47</text>
<text x="151.8" y="159">107.69</text>
<text x="173.6" y="159">-23.87</text>
<text x="203.6" y="159">7.60 THRU</text>
<text x="30.6" y="165.6">A20</text>
<text x="49.1" y="165.6">-29.78</text>
<text x="70.4" y="165.6">-94.47</text>
<text x="100.4" y="165.6">7.60 THRU</text>
<text x="133.8" y="165.7">A48</text>
<text x="151.8" y="165.7">108.62</text>
<text x="174.2" y="165.7">19.15</text>
<text x="203.6" y="165.7">7.60 THRU</text>
<text x="30.6" y="172.3">A21</text>
<text x="49.1" y="172.3">-23.87</text>
<text x="69.3" y="172.3">-107.69</text>
<text x="100.4" y="172.3">7.60 THRU</text>
<text x="135.2" y="172.5">B1</text>
<text x="152.3" y="172.5">-54.50</text>
<text x="173.6" y="172.5">-19.84</text>
<text x="203.6" y="172.5">8.40 THRU</text>
<text x="30.6" y="179.1">A22</text>
<text x="49.1" y="179.1">-19.15</text>
<text x="69.9" y="179.1">108.62</text>
<text x="100.4" y="179.1">7.60 THRU</text>
<text x="135.2" y="179.2">B2</text>
<text x="152.3" y="179.2">-54.50</text>
<text x="174.2" y="179.2">19.84</text>
<text x="203.6" y="179.2">8.40 THRU</text>
<text x="30.6" y="185.8">A23</text>
<text x="50.1" y="185.8">-8.63</text>
<text x="71" y="185.8">98.67</text>
<text x="100.4" y="185.8">7.60 THRU</text>
<text x="135.2" y="185.9">B3</text>
<text x="152.9" y="185.9">10.07</text>
<text x="173.6" y="185.9">-57.12</text>
<text x="203.6" y="185.9">8.40 THRU</text>
<text x="30.6" y="192.6">A24</text>
<text x="53.5" y="192.6">0</text>
<text x="70.4" y="192.6">-87.80</text>
<text x="100.4" y="192.6">7.60 THRU</text>
<text x="135.2" y="192.7">B4</text>
<text x="152.9" y="192.7">10.07</text>
<text x="174.2" y="192.7">57.12</text>
<text x="203.6" y="192.7">8.40 THRU</text>
<text x="30.6" y="199.3">A25</text>
<text x="53.5" y="199.3">0</text>
<text x="71" y="199.3">87.80</text>
<text x="100.4" y="199.3">7.60 THRU</text>
<text x="135.2" y="199.4">B5</text>
<text x="152.9" y="199.4">44.43</text>
<text x="173.6" y="199.4">-37.28</text>
<text x="203.6" y="199.4">8.40 THRU</text>
<text x="30.6" y="206">A26</text>
<text x="50.8" y="206">8.63</text>
<text x="70.4" y="206">-98.67</text>
<text x="100.4" y="206">7.60 THRU</text>
<text x="135.2" y="206.2">B6</text>
<text x="152.9" y="206.2">44.43</text>
<text x="174.2" y="206.2">37.28</text>
<text x="203.6" y="206.2">8.40 THRU</text>
<text x="30.6" y="212.8">A27</text>
<text x="49.7" y="212.8">19.15</text>
<text x="69.3" y="212.8">-108.62</text>
<text x="100.4" y="212.8">7.60 THRU</text>
<text x="134.8" y="212.9">C1</text>
<text x="156.7" y="212.9">0</text>
<text x="178" y="212.9">0</text>
<text x="201.5" y="212.9">103.00 THRU</text>
<text x="30.6" y="219.5">A28</text>
<text x="49.7" y="219.5">23.87</text>
<text x="69.9" y="219.5">107.69</text>
<text x="100.4" y="219.5">7.60 THRU</text>
</g>
<text font-size="3.8" x="21.6" y="276.3">SOLIDWORKS Educational Product. For Instructional Use Only.</text>
<g font-size="3.5">
<text x="239.7" y="200.1">4130 Steel</text>
<text x="299.8" y="200.1">N/A</text>
<text x="339.5" y="200.1">*Heat Treat*</text>
<text x="239.7" y="210.7">Midnight Bros</text>
<text x="239.7" y="216.8">Midnight Bros</text>
<text x="239.7" y="220.7">1/21/2026</text>
<text x="239.7" y="229.2">*Mass in kg*</text>
<text x="344" y="265.4">SCALE:</text>
<text x="359.2" y="265.4">*Scale*</text>
<text x="383.9" y="265.4">SHEET</text>
<text x="401" y="265.4">X OF X</text>
</g>
<g font-size="2.8">
<text x="285.4" y="204.9">MATERIAL</text>
<text x="329.7" y="204.9">FINISH</text>
<text x="366.3" y="204.9">HEAT TREAT</text>
<text x="404.7" y="204.9">QUANTITY</text>
<text x="279.8" y="262.4">SIZE</text>
</g>
<text font-size="1.8" x="240.9" y="267.4">DIMENSIONAL LIMITS APPLY AFTER PLATING</text>
<g font-size="1.4">
<text x="239.7" y="207.3">DRAWN BY:</text>
<text x="239.7" y="213.2">INITIAL RELEASE:</text>
<text x="239.7" y="225.3">MASS:</text>
<text x="279.6" y="225.3">ITEM DESCRIPTION:</text>
<text x="242.3" y="233.8">UNLESS OTHERWISE SPECIFIED DIMENSIONS ARE IN</text>
<text x="240" y="239.1">MACHINING TOLERANCES</text>
<text x="246.8" y="235.5">MILLIMETERS AND TOLERANCES ARE:</text>
<text x="263.7" y="239.8">0.00 ± 0.125</text>
<text x="254.2" y="244.8">ANGLE ± 0.5°</text>
<text x="263.7" y="241.5">0.0</text>
<text x="263.7" y="243.2">0.</text>
<text x="267.2" y="243.2">± 1.50</text>
<text x="267.2" y="241.5">± 0.25</text>
<text x="279.6" y="243.1">ITEM NUMBER:</text>
<text x="240" y="252.9">-ALL MACHINED SURFACES TO BE 3.2 (Ra) OR BETTER</text>
<text x="240" y="255.3">-DO NOT SCALE DRAWING</text>
<text x="240" y="257.7">-BREAK ALL SHARP CORNERS TO MIN 0.1, MAX 0.4</text>
<text x="309.5" y="267.4">THIRD ANGLE PROJECTION</text>
</g>
</svg>
